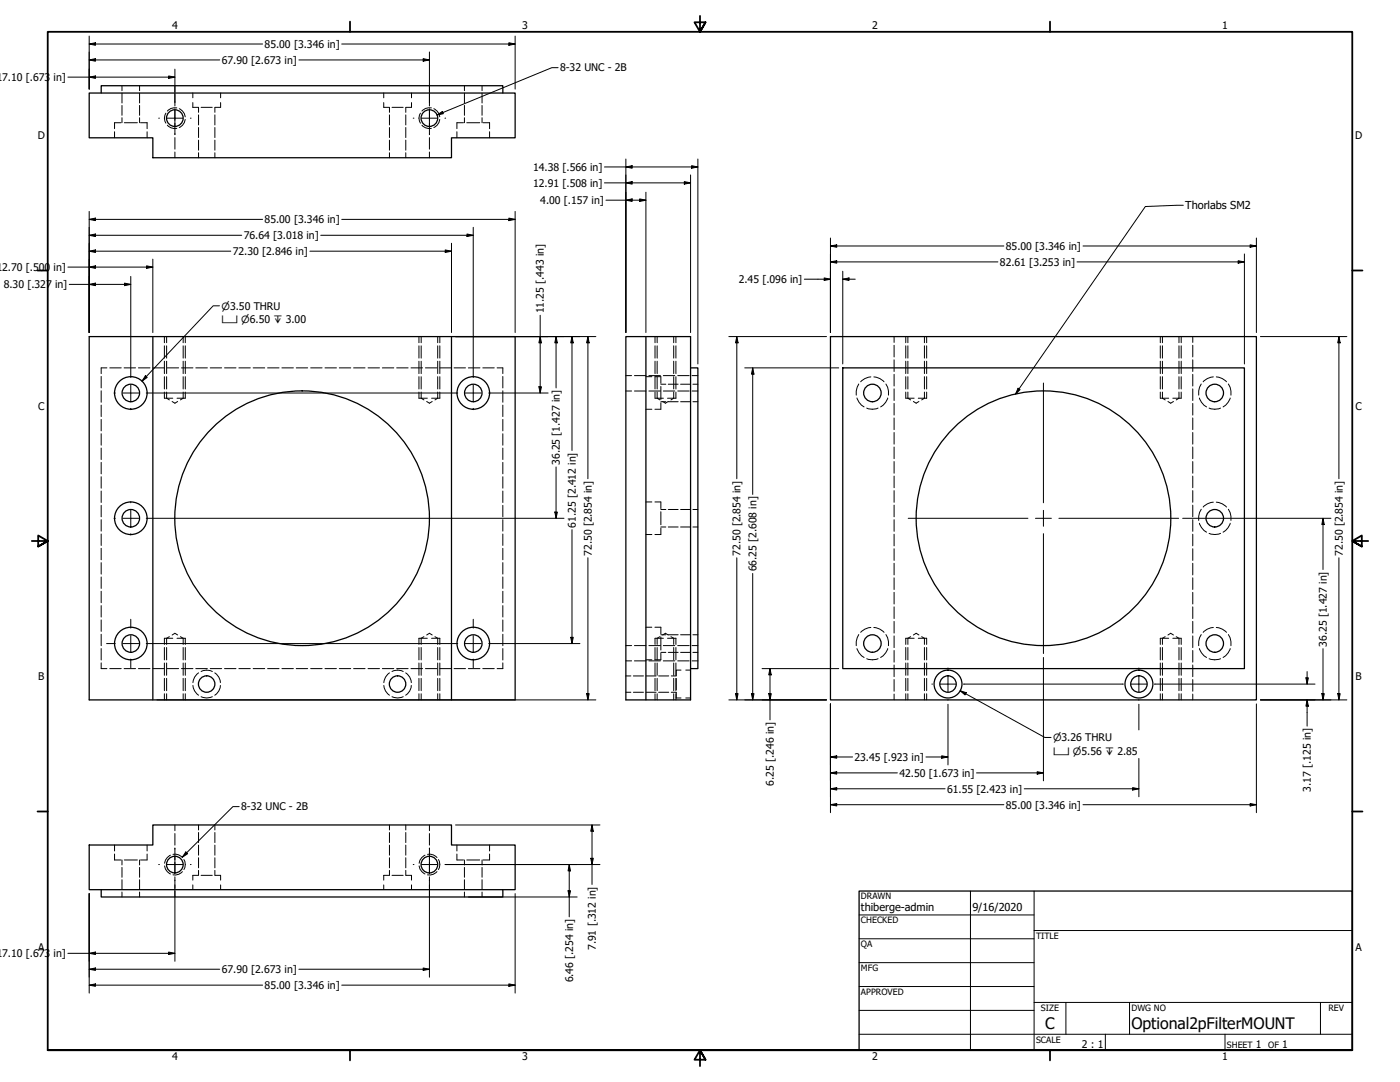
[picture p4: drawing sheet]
<svg xmlns="http://www.w3.org/2000/svg" width="559mm" height="432mm" viewBox="0 0 559 432" stroke-linecap="round" stroke-linejoin="round" font-family="sans-serif">
<!-- layer: Hidden (ANSI) -->
<g fill="none" stroke="#000" stroke-width=".4">
<path d="M48.7 34.2v2M48.7 37.2v3.9M55.7 34.2v2M55.7 37.2v3.9M69.8 34.2v2.3M69.8 37.7v4.6M77 37.1v1.9M88.1 37.1v1.9M153.2 37.1v1.9M164.3 37.1v1.9M171.4 34.2v2.3M171.4 37.7v4.6"/>
<path d="M185.4 34.2v2M185.4 37.2v3.9M192.4 34.2v2M192.4 37.2v3.9M45.7 52.6v2.4M48.3 49h-2.6v2.4M48.7 42.1v3.9M48.7 47v2M49.6 49h5.2M55.7 42.1v3.9M55.7 47v2M56.1 49h2.6v2.4"/>
<path d="M58.7 52.6v2.4M69.8 43.4v4.6M69.8 49.2v4.6M69.8 54.9v4.6M77 40.9v1.9h2.2M79.2 42.8v2M79.2 45.8v4.1M79.2 50.9v4M79.2 55.9v4M80.3 42.8h4.4M85.8 45.8v4.1M85.8 50.9v4"/>
<path d="M85.8 55.9v4M88.1 40.9v1.9h-2.2l-.1 2M153.2 40.9v1.9h2.2M155.4 42.8v2M155.4 45.8v4.1M155.4 50.9v4M155.4 55.9v4M156.5 42.8h4.4M162 42.8v2M162 45.8v4.1M162 50.9v4M162 55.9v4"/>
<path d="M164.3 40.9v1.9h-2.2M171.4 43.4v4.6M171.4 49.2v4.6M171.4 54.9v4.6M182.4 52.6v2.4M185 49h-2.6v2.4M185.4 42.1v3.9M185.4 47v2M186.3 49h5.2M192.4 42.1v3.9M192.4 47v2M192.8 49h2.6v2.4"/>
<path d="M195.4 52.6v2.4M69.8 60.7v2.2M79.2 61v1.9M85.8 61v1.9M155.4 61v1.9M162 61v1.9M171.4 60.7v2.2M66.5 134.3v2.5M66.5 138v4.9M73.1 134.3v2.5M73.1 138v4.9M168.1 134.3v2.5"/>
<path d="M168.1 138v4.9M174.7 134.3v2.5M174.7 138v4.9M262.3 134.3v2.5M262.3 138v4.9M268.9 134.3v2.5M268.9 138v4.9M356.9 134.3v2.4M356.9 137.8v4.7M362.4 134.3v2.5M362.4 138v4.9M369 134.3v2.5"/>
<path d="M369 138v4.9M464 134.3v2.5M464 138v4.9M470.6 134.3v2.5M470.6 138v4.9M476.1 134.3v2.4M476.1 137.8v4.7M40.4 150.2v4.6M40.4 156v4.5M42.7 146.8h-2.3v2.3M43.8 146.8h4.6M49.5 146.8h4.6"/>
<path d="M55.2 146.8h4.7M61 146.8h4.6M65.6 158.9h3.4M66.5 144.1v5M66.5 150.3v4.9M66.5 156.5v2.4l1.1 .7M66.7 146.8h4.6M70.7 158.9h3.3M72.4 146.8h4.6M73.1 144.1v5M73.1 150.3v4.9M73.1 156.5v2.4l-1.1 .7"/>
<path d="M78.1 146.8h4.7M83.9 146.8h4.6M89.6 146.8h4.6M95.3 146.8h4.6M101 146.8h4.7M106.8 146.8h4.6M112.5 146.8h4.6M118.2 146.8h4.6M124 146.8h4.6M129.7 146.8h4.6M135.4 146.8h4.6M141.1 146.8h4.6"/>
<path d="M146.9 146.8h4.6M152.6 146.8h4.6M158.3 146.8h4.6M164 146.8h4.7M167.2 158.9h3.4M168.1 144.1v5M168.1 150.3v4.9M168.1 156.5v2.4l1.1 .7M169.8 146.8h4.6M172.3 158.9h3.3M174.7 144.1v5M174.7 150.3v4.9"/>
<path d="M174.7 156.5v2.4l-1.1 .7M175.5 146.8h4.6M181.2 146.8h4.6M186.9 146.8h4.7M192.7 146.8h4.6M198.4 146.8h2.3v2.3M200.7 150.2v4.6M200.7 156v4.5M249.8 156h2.3M253.2 156h4.7M257.8 150.3h2.4M259 156h4.6"/>
<path d="M261.4 150.3h2.4v2.7M261.5 158.9h3.3M262.3 144.1v5M262.3 150.3v4.9M262.3 156.5v2.4l1.1 .7M263.8 154.2v5.2M263.8 153.3h2M264.8 156h4.5M266.4 158.9h3.4M266.7 153.3h4M268.9 144.1v5M268.9 150.3v4.9"/>
<path d="M268.9 156.5v2.4l-1.1 .7M270.5 156h4.6M271.7 153.3h3.9M276.2 156h2.4M276.6 153.3h2M342.1 158.8a6 6 0 0 0 2.8 3.6M342.8 153.2a6.7 6.7 0 0 0-1 4.5M347.6 150.4a6 6 0 0 0-4.1 2M348.8 150.4a6 6 0 0 1 4 2M353.6 153.2a6.7 6.7 0 0 1 1 4.5M354.3 158.8a6 6 0 0 1-2.8 3.6M356.9 143.6v4.7"/>
<path d="M356.9 149.4v4.7M356.9 155.2v4.7M361.5 158.9h3.4M362.4 144.1v5M362.4 150.3v4.9M362.4 156.5v2.4l1.1 .7M366.5 158.9h3.4M369 144.1v5M369 150.3v4.9M369 156.5v2.4l-1.1 .7M463.1 158.9h3.4M464 144.1v5"/>
<path d="M464 150.3v4.9M464 156.5v2.4l1.1 .7M468.1 158.9h3.4M470.6 144.1v5M470.6 150.3v4.9M470.6 156.5v2.4l-1.1 .7M476.1 143.6v4.7M476.1 149.4v4.7M476.1 155.2v4.7M478.7 158.8a6 6 0 0 0 2.9 3.6M479.5 153.2a6.7 6.7 0 0 0-1 4.5M484.3 150.4a6 6 0 0 0-4.1 2"/>
<path d="M485.5 150.4a6 6 0 0 1 4 2M490.3 153.2a6.7 6.7 0 0 1 1 4.5M491 158.8a6 6 0 0 1-2.8 3.6M40.4 161.7v4.5M40.4 167.4v4.6M40.4 173.1v4.6M40.4 178.8v4.6M68.7 160.2l1.1 .7 1.1-.7M170.3 160.2l1.1 .7 1.1-.7M200.7 161.7v4.5M200.7 167.4v4.6M200.7 173.1v4.6"/>
<path d="M200.7 178.8v4.6M257.8 163.3h2.4M263.8 160.7v2.6h-2.4M263.8 160.3h2M264.5 160.2l1.1 .7 1.1-.7M266.7 160.3h4M271.7 160.3h3.9M276.6 160.3h2M345.9 162.9a5.7 5.7 0 0 0 4.6 0M356.9 161v4.7M356.9 166.8v4.6M356.9 172.6v4.6"/>
<path d="M356.9 178.4v4.6M364.6 160.2l1.1 .7 1.1-.7M466.2 160.2l1.1 .7 1.1-.7M476.1 161v4.7M476.1 166.8v4.6M476.1 172.6v4.6M476.1 178.4v4.6M482.6 162.9a5.8 5.8 0 0 0 4.6 0M40.4 184.5v4.6M40.4 190.2v4.6M40.4 196v4.5M200.7 184.5v4.6"/>
<path d="M200.7 190.2v4.6M200.7 196v4.5M356.9 184.2v4.6M356.9 190v4.6M356.9 195.8v4.6M476.1 184.2v4.6M476.1 190v4.6M476.1 195.8v4.6M40.4 201.7v4.5M40.4 207.4v4.6M40.4 213.1v4.6M40.4 218.8v4.6"/>
<path d="M200.7 201.7v4.5M200.7 207.4v4.6M200.7 213.1v4.6M200.7 218.8v4.6M257.8 213.3h2.4M257.8 200.3h2.4M261.4 200.3h2.4v2.6M263.8 204.2v5.2M263.8 210.7v2.6h-2.4M263.8 210.3h2M263.8 203.3h2M266.7 210.3h4"/>
<path d="M266.7 203.3h4M271.7 210.3h3.9M271.7 203.3h3.9M276.6 210.3h2M276.6 203.3h2M356.9 201.6v4.6M356.9 207.4v4.6M356.9 213.2v4.6M356.9 219v4.6M476.1 201.6v4.6M476.1 207.4v4.6M476.1 213.2v4.6"/>
<path d="M476.1 219v4.6M478.7 208.8a6 6 0 0 0 2.9 3.6M479.5 203.2a6.7 6.7 0 0 0-1 4.5M482.6 212.9a5.8 5.8 0 0 0 4.6 0M484.3 200.4a6 6 0 0 0-4.1 2M485.5 200.4a6 6 0 0 1 4 2M490.3 203.2a6.7 6.7 0 0 1 1 4.5M491 208.8a6 6 0 0 1-2.8 3.6M40.4 224.5v4.6M40.4 230.3v4.5M40.4 236v4.5M200.7 224.5v4.6"/>
<path d="M200.7 230.3v4.5M200.7 236v4.5M356.9 224.8v4.6M356.9 230.6v4.6M356.9 236.4v4.6M476.1 224.8v4.6M476.1 230.6v4.6M476.1 236.4v4.6M40.4 241.7v4.6M40.4 247.4v4.6M40.4 253.1v4.6M40.4 258.8v4.6"/>
<path d="M65.6 254.7h3.4M66.5 258.4v5M67.6 254.1l-1.1 .6v2.5M68.7 253.4l1.1-.7 1.1 .7M70.7 254.7h3.3M72 254.1l1.1 .6v2.5M73.1 258.4v5M167.2 254.7h3.4M168.1 258.4v5M169.2 254.1l-1.1 .6v2.5M170.3 253.4l1.1-.7 1.1 .7M172.3 254.7h3.3"/>
<path d="M173.6 254.1l1.1 .6v2.5M174.7 258.4v5M200.7 241.7v4.6M200.7 247.4v4.6M200.7 253.1v4.6M200.7 258.8v4.6M249.8 257.6h2.3M253.2 257.6h4.7M257.8 250.3h2.4M259 257.6h4.6M261.4 250.3h2.4v2.6M261.5 254.7h3.3"/>
<path d="M262.3 258.4v5M263.4 254.1l-1.1 .6v2.5M263.8 254.2v5.2M263.8 253.3h2M264.5 253.4l1.1-.7 1.1 .7M264.8 257.6h4.5M266.4 254.7h3.4M266.7 253.3h4M267.8 254.1l1.1 .6v2.5M268.9 258.4v5M270.5 257.6h4.6M271.7 253.3h3.9"/>
<path d="M276.2 257.6h2.4M276.6 253.3h2M342.1 258.8a6 6 0 0 0 2.8 3.6M342.8 253.2a6.7 6.7 0 0 0-1 4.5M347.6 250.4a6 6 0 0 0-4.1 1.9M348.8 250.4a6 6 0 0 1 4 1.9M353.6 253.2a6.7 6.7 0 0 1 1 4.5M354.3 258.8a6 6 0 0 1-2.8 3.6M356.9 242.2v4.6M356.9 248v4.6M356.9 253.8v4.6M356.9 259.6v4.6"/>
<path d="M361.5 254.7h3.4M362.4 258.4v5M363.5 254.1l-1.1 .6v2.5M364.6 253.4l1.1-.7 1.1 .7M366.5 254.7h3.4M367.9 254.1l1.1 .6v2.5M369 258.4v5M463.1 254.7h3.4M464 258.4v5M465.1 254.1l-1.1 .6v2.5M466.2 253.4l1.1-.7 1.1 .7M468.1 254.7h3.4"/>
<path d="M469.5 254.1l1.1 .6v2.5M470.6 258.4v5M476.1 242.2v4.6M476.1 248v4.6M476.1 253.8v4.6M476.1 259.6v4.6M478.7 258.8a6 6 0 0 0 2.9 3.6M479.5 253.2a6.7 6.7 0 0 0-1 4.5M484.3 250.4a6 6 0 0 0-4.1 1.9M485.5 250.4a6 6 0 0 1 4 1.9M490.3 253.2a6.7 6.7 0 0 1 1 4.5M491 258.8a6 6 0 0 1-2.8 3.6"/>
<path d="M40.4 264.5v2.3h2.3M43.8 266.8h4.6M49.5 266.8h4.6M55.2 266.8h4.7M61 266.8h4.6M66.5 264.6v4.9M66.5 270.7v4.9M66.5 276.9v2.4M66.7 266.8h4.6M72.4 266.8h4.6M73.1 264.6v4.9M73.1 270.7v4.9"/>
<path d="M73.1 276.9v2.4M77 273.6a5.2 5.2 0 0 0 2.2 3.9M78.1 266.8h4.7M79.2 268.5a5.2 5.2 0 0 0-2.2 3.9M80.3 268a4.8 4.8 0 0 1 4.5 0M80.3 278a5.2 5.2 0 0 0 4.5 0M83.9 266.8h4.6M85.7 268.5a4.9 4.9 0 0 1 2.3 3.9M88 273.6a4.9 4.9 0 0 1-2.3 3.9M89.6 266.8h4.6M95.3 266.8h4.6M101 266.8h4.7"/>
<path d="M106.8 266.8h4.6M112.5 266.8h4.6M118.2 266.8h4.6M124 266.8h4.6M129.7 266.8h4.6M135.4 266.8h4.6M141.1 266.8h4.6M146.9 266.8h4.6M152.6 266.8h4.6M153.2 273.6a5.2 5.2 0 0 0 2.2 3.9M155.4 268.5a5.2 5.2 0 0 0-2.2 3.9M156.5 268a4.8 4.8 0 0 1 4.5 0"/>
<path d="M156.5 278a5.2 5.2 0 0 0 4.5 0M158.3 266.8h4.6M161.9 268.5a4.9 4.9 0 0 1 2.3 3.9M164 266.8h4.7M164.2 273.6a4.9 4.9 0 0 1-2.3 3.9M168.1 264.6v4.9M168.1 270.7v4.9M168.1 276.9v2.4M169.8 266.8h4.6M174.7 264.6v4.9M174.7 270.7v4.9M174.7 276.9v2.4"/>
<path d="M175.5 266.8h4.6M181.2 266.8h4.6M186.9 266.8h4.7M192.7 266.8h4.6M200.7 264.5v2.3h-2.3M249.8 269.7h2M249.8 276.3h2M252.8 269.7h4M252.8 276.3h4M257.8 263.3h2.4M257.9 269.7h4M257.9 276.3h4"/>
<path d="M262.3 264.6v4.9M262.3 270.7v4.9M262.3 276.9v2.4M262.9 269.7h4M262.9 276.3h4M263.8 260.7v2.6h-2.4M263.8 260.3h2M266.7 260.3h4M267.9 276.3h2v2.3h1.9M267.9 269.7h2M268.9 264.6v4.9M268.9 270.7v4.9"/>
<path d="M268.9 276.9v2.4M269.9 270.8v4.4M271.7 260.3h3.9M271.8 267.4h-1.9v2.3M273.7 267.4h1.9M273.7 278.6h1.9M276.6 260.3h2M345.9 262.9a6.3 6.3 0 0 0 4.6 0M356.9 265.4v4.6M356.9 271.2v4.6M356.9 277v2.3M362.4 264.6v4.9"/>
<path d="M362.4 270.7v4.9M362.4 276.9v2.4M369 264.6v4.9M369 270.7v4.9M369 276.9v2.4M464 264.6v4.9M464 270.7v4.9M464 276.9v2.4M470.6 264.6v4.9M470.6 270.7v4.9M470.6 276.9v2.4M476.1 265.4v4.6"/>
<path d="M476.1 271.2v4.6M476.1 277v2.3M482.6 262.9a6.4 6.4 0 0 0 4.6 0M45.7 337.2v2.4M58.7 337.2v2.4M69.8 329.2v2.3M69.8 332.7v4.6M69.8 338.4v4.6M79.2 329.2v2M79.2 332.2v4.1M79.2 337.3v4M85.8 329.2v2"/>
<path d="M85.8 332.2v4.1M85.8 337.3v4M155.4 329.2v2M155.4 332.2v4.1M155.4 337.3v4M162 329.2v2M162 332.2v4.1M162 337.3v4M171.4 329.2v2.3M171.4 332.7v4.6M171.4 338.4v4.6M182.4 337.2v2.4"/>
<path d="M195.4 337.2v2.4M45.7 340.8v2.4h2.6M48.7 343.2v2M48.7 346.2v3.9M48.7 351.1v3.9M48.7 356v2M49.6 343.2h5.2M55.7 343.2v2M55.7 346.2v3.9M55.7 351.1v3.9M55.7 356v2M58.7 340.8v2.4h-2.6"/>
<path d="M69.8 344.2v4.5M69.8 349.9v4.6M69.8 355.6v2.4M77 353.1v1.9M79.2 349.3h-2.2v1.9M79.2 342.3v4M79.2 347.3v2M80.3 349.3h4.4M85.8 347.3l.1 2h2.2v1.9M85.8 342.3v4M88.1 353.1v1.9M153.2 353.1v1.9"/>
<path d="M155.4 349.3h-2.2v1.9M155.4 342.3v4M155.4 347.3v2M156.5 349.3h4.4M162 342.3v4M162 347.3v2M162.1 349.3h2.2v1.9M164.3 353.1v1.9M171.4 344.2v4.5M171.4 349.9v4.6M171.4 355.6v2.4M182.4 340.8v2.4h2.6"/>
<path d="M185.4 343.2v2M185.4 346.2v3.9M185.4 351.1v3.9M185.4 356v2M186.3 343.2h5.2M192.4 343.2v2M192.4 346.2v3.9M192.4 351.1v3.9M192.4 356v2M195.4 340.8v2.4h-2.6"/>
</g>
<!-- layer: Hidden Narrow (ANSI) -->
<g fill="none" stroke="#000" stroke-width=".4">
<path d="M66.2 45.2a3.6 3.6 0 0 0 0 3.9M66.8 50a3.9 3.9 0 0 0 3.8 1.2M70.6 43.1a3.9 3.9 0 0 0-3.8 1.2M71.5 43.4a4 4 0 0 1 2.4 3.2M73.9 47.7a3.8 3.8 0 0 1-2.4 3.2M167.8 45.2a3.6 3.6 0 0 0 0 3.9M168.4 50a3.9 3.9 0 0 0 3.8 1.2M172.2 43.1a3.9 3.9 0 0 0-3.8 1.2M173.1 43.4a4 4 0 0 1 2.4 3.2M175.5 47.7a3.8 3.8 0 0 1-2.4 3.2M65.6 134.3v2.5M65.6 138v4.9"/>
<path d="M74 134.3v2.5M74 138v4.9M167.2 134.3v2.5M167.2 138v4.9M175.6 134.3v2.5M175.6 138v4.9M261.5 134.3v2.5M261.5 138v4.9M269.8 134.3v2.5M269.8 138v4.9M361.5 134.3v2.5M361.5 138v4.9"/>
<path d="M369.9 134.3v2.5M369.9 138v4.9M463.1 134.3v2.5M463.1 138v4.9M471.5 134.3v2.5M471.5 138v4.9M65.6 144.1v5M65.6 150.3v4.9M65.6 156.5v2.4M74 144.1v5M74 150.3v4.9M74 156.5v2.4"/>
<path d="M167.2 144.1v5M167.2 150.3v4.9M167.2 156.5v2.4M175.6 144.1v5M175.6 150.3v4.9M175.6 156.5v2.4M249.8 149.9h2.3M253.2 149.9h4.7M259 149.9h4.6M261.5 144.1v5M261.5 150.3v4.9M261.5 156.5v2.4"/>
<path d="M264.8 149.9h4.5M269.8 144.1v5M269.8 150.3v4.9M269.8 156.5v2.4M270.5 149.9h4.6M276.2 149.9h2.4M361.5 144.1v5M361.5 150.3v4.9M361.5 156.5v2.4M369.9 144.1v5M369.9 150.3v4.9M369.9 156.5v2.4"/>
<path d="M463.1 144.1v5M463.1 150.3v4.9M463.1 156.5v2.4M471.5 144.1v5M471.5 150.3v4.9M471.5 156.5v2.4M65.6 254.7v2.5M65.6 258.4v5M74 254.7v2.5M74 258.4v5M167.2 254.7v2.5M167.2 258.4v5"/>
<path d="M175.6 254.7v2.5M175.6 258.4v5M261.5 254.7v2.5M261.5 258.4v5M269.8 254.7v2.5M269.8 258.4v5M361.5 254.7v2.5M361.5 258.4v5M369.9 254.7v2.5M369.9 258.4v5M463.1 254.7v2.5M463.1 258.4v5"/>
<path d="M471.5 254.7v2.5M471.5 258.4v5M65.6 264.6v4.9M65.6 270.7v4.9M65.6 276.9v2.4M74 264.6v4.9M74 270.7v4.9M74 276.9v2.4M167.2 264.6v4.9M167.2 270.7v4.9M167.2 276.9v2.4M175.6 264.6v4.9"/>
<path d="M175.6 270.7v4.9M175.6 276.9v2.4M249.8 263.7h2.3M253.2 263.7h4.7M259 263.7h4.6M261.5 264.6v4.9M261.5 270.7v4.9M261.5 276.9v2.4M264.8 263.7h4.5M269.8 264.6v4.9M269.8 270.7v4.9M269.8 276.9v2.4"/>
<path d="M270.5 263.7h4.6M276.2 263.7h2.4M361.5 264.6v4.9M361.5 270.7v4.9M361.5 276.9v2.4M369.9 264.6v4.9M369.9 270.7v4.9M369.9 276.9v2.4M463.1 264.6v4.9M463.1 270.7v4.9M463.1 276.9v2.4M471.5 264.6v4.9"/>
<path d="M471.5 270.7v4.9M471.5 276.9v2.4M65.7 345.6a3.9 3.9 0 0 0 2.3 3.2M68 341.3a4.1 4.1 0 0 0-2.3 3.2M69 341a3.9 3.9 0 0 1 3.8 1.2M72.8 347.9a3.9 3.9 0 0 1-3.8 1.2M73.4 343a3.9 3.9 0 0 1 0 4M167.3 345.6a3.9 3.9 0 0 0 2.3 3.2M169.6 341.3a4.1 4.1 0 0 0-2.3 3.2M170.6 341a3.9 3.9 0 0 1 3.8 1.2M174.4 347.9a3.9 3.9 0 0 1-3.8 1.2M175 343a3.9 3.9 0 0 1 0 4"/>
</g>
<!-- layer: Visible (ANSI) -->
<g fill="none" stroke="#000" stroke-width=".51">
<path d="M35.6 37.1h170v17.9h-25.4v7.9h-119.2v-7.9h-25.4zM40.4 37.1v-2.9h160.3v2.9M35.6 134.3h170v145h-170zM61 134.3v145M180.2 134.3v145M249.8 134.3h25.8v145h-25.8zM257.8 134.3v145M331.5 134.3h170v145h-170zM275.6 146.8h3v120h-3M336.4 146.8h160.3v120h-160.3zM35.6 337.2h25.4v-8h119.2v8h25.4v17.8h-170zM40.4 355v3h160.3v-3"/>
<circle cx="69.8" cy="47.1" r="3.3"/>
<circle cx="171.4" cy="47.1" r="3.3"/>
<circle cx="52.2" cy="156.8" r="3.5"/>
<circle cx="52.2" cy="156.8" r="6.5"/>
<circle cx="188.9" cy="156.8" r="3.5"/>
<circle cx="188.9" cy="156.8" r="6.5"/>
<circle cx="348.2" cy="156.8" r="3.5"/>
<circle cx="484.9" cy="156.8" r="3.5"/>
<circle cx="52.2" cy="206.8" r="3.5"/>
<circle cx="52.2" cy="206.8" r="6.5"/>
<circle cx="120.6" cy="206.8" r="50.8"/>
<circle cx="416.5" cy="206.8" r="50.8"/>
<circle cx="484.9" cy="206.8" r="3.5"/>
<circle cx="52.2" cy="256.8" r="3.5"/>
<circle cx="52.2" cy="256.8" r="6.5"/>
<circle cx="188.9" cy="256.8" r="3.5"/>
<circle cx="188.9" cy="256.8" r="6.5"/>
<circle cx="348.2" cy="256.8" r="3.5"/>
<circle cx="484.9" cy="256.8" r="3.5"/>
<circle cx="82.5" cy="273" r="3.3"/>
<circle cx="158.7" cy="273" r="3.3"/>
<circle cx="378.4" cy="273" r="5.6"/>
<circle cx="378.4" cy="273" r="3.3"/>
<circle cx="454.6" cy="273" r="5.6"/>
<circle cx="454.6" cy="273" r="3.3"/>
<circle cx="69.8" cy="345" r="3.3"/>
<circle cx="171.4" cy="345" r="3.3"/>
</g>
<!-- layer: Border (ANSI) -->
<g fill="none" stroke="#000" stroke-width=".72">
<path d="M139.7 8.6v4.1M279.4 6.3v6.4l-2.2-3.8h4.4l-2.2 3.8 2.2-3.8M419.1 8.6v4.1M15 107.9h4M539.8 107.9h4M12.7 215.9h6.3l-3.8-2.2v4.4l3.8-2.2-3.8 2.2M546.1 215.9h-6.3l3.8-2.2v4.4l-3.8-2.2 3.8 2.2M15 323.8h4M539.8 323.8h4M19 419.1v-406.4h520.8v406.4h-520.8h520.8M139.7 419.1v4.1M419.1 419.1v4.1"/>
<path d="M281.6 422.9l-2.2-3.8 2.2 3.8h-4.4l2.2-3.8v6.3"/>
</g>
<!-- layer: Title (ANSI) -->
<g fill="none" stroke="#000" stroke-width=".4">
<path d="M387.3 355.6v63.5M412.7 355.6v63.5M342.9 365.1h69.8M342.9 374.6h69.8M412.7 371.3h127.1M342.9 384.2h69.8M342.9 393.7h69.8M342.9 412.7h196.9M342.9 403.2h69.8M412.7 400h127.1M425.4 400v12.7M441.2 412.7v6.4"/>
<path d="M450.8 400v12.7M488.9 412.7v6.4M527 400v12.7"/>
</g>
<path d="M342.9 355.6h196.9v63.5h-196.9z" fill="none" stroke="#000" stroke-width=".51"/>
<!-- layer: Center Mark (ANSI) -->
<g fill="none" stroke="#000" stroke-width=".4">
<path d="M63.3 47.2h.3M66.6 47.2h6.4M69.8 40.7v.3M69.8 44v6.3M69.8 53.3v.3M76 47.2h.3M164.9 47.2h.3M168.2 47.2h6.4M171.4 40.7v.3M171.4 44v6.3M171.4 53.3v.3M177.6 47.2h.3"/>
<path d="M45.5 156.8h.5M49 156.8h6.4M52.2 150.2v.5M52.2 153.7v6.3M58.4 156.8h.5M182.2 156.8h.5M185.7 156.8h6.4M188.9 150.2v.5M188.9 153.7v6.3M195.1 156.8h.5M416.5 152.9v47.8M52.2 163v.5"/>
<path d="M188.9 163v.5M45.5 206.8h.5M49 206.8h6.4M52.2 200.2v.5M52.2 203.7v6.3M52.2 213v.5M58.4 206.8h.5M362.5 206.8h47.8M413.3 206.8h6.4M416.5 203.7v6.3M416.5 213v47.8M422.7 206.8h47.8"/>
<path d="M42.5 256.8h3.5M49 256.8h6.4M52.2 247.1v3.6M52.2 253.7v6.3M58.4 256.8h3.5M179.2 256.8h3.5M185.7 256.8h6.4M188.9 247.1v3.6M188.9 253.7v6.3M195.1 256.8h3.5M52.2 263v3.5M188.9 263v3.5"/>
<path d="M371.9 273h.3M375.2 273h6.4M378.4 266.6v.2M378.4 269.8v6.4M378.4 279.1v.3M384.6 273h.2M448.1 273h.3M451.4 273h6.4M454.6 266.6v.2M454.6 269.8v6.4M454.6 279.1v.3M460.8 273h.2"/>
<path d="M69.8 338.5v.4M171.4 338.5v.4M63.3 345h.3M66.6 345h6.4M69.8 341.8v6.4M69.8 351.2v.3M76 345h.3M164.9 345h.3M168.2 345h6.4M171.4 341.8v6.4M171.4 351.2v.3M177.6 345h.3"/>
</g>
<!-- layer: Dimension (ANSI) -->
<g fill="none" stroke="#000" stroke-width=".4">
<path d="M35.6 17.6l2.5-.5v1zM35.6 14.4v21.2M35.6 17.6h69.2M136.4 17.6h69.2M203.1 17.1l2.5 .5-2.5 .5zM205.6 14.4v21.2M27.1 30.8h42.7M35.6 30.8l2.5-.5v1zM35.6 23.9l2.5-.5v1zM35.6 23.9h52.1M67.3 30.3l2.5 .5-2.5 .5zM69.8 27.6v13.1"/>
<path d="M119.3 23.9h52.1M168.9 23.4l2.5 .5-2.5 .5zM171.4 20.7v20M241.3 73h34.3M241.3 66.6h37.3M241.9 79.9h15.9M249.8 79.9l2.5-.5v1zM249.8 73l2.5-.5v1zM249.8 66.6l2.5-.5v1zM249.8 63.5v69.2M255.3 79.4l2.5 .5-2.5 .5zM257.8 76.7v56"/>
<path d="M273.1 72.5l2.5 .5-2.5 .5zM275.6 69.8v62.9M276.1 66.1l2.5 .5-2.5 .5zM278.6 63.5v81.7M35.6 93.9l2.5-.5v1zM35.6 87.5l2.5-.5v1.1zM35.6 84.4v48.3M35.6 93.9h60.9M35.6 87.5h69.2M128 93.9h60.9M136.4 87.5h69.2M177.7 99.7l2.5 .5-2.5 .6z"/>
<path d="M180.2 97.1v35.6M186.4 93.4l2.5 .5-2.5 .5zM188.9 90.7v59.5M203.1 87l2.5 .5-2.5 .6zM205.6 84.4v48.3M331.5 98.2l2.5-.5v1zM331.5 95v37.7M331.5 98.2h69.2M432.3 98.2h69.2M499 97.7l2.5 .5-2.5 .5zM501.5 95v37.7M27.1 106.6h33.9"/>
<path d="M27.6 113.5h24.6M35.6 113.5l2.5-.5v1zM35.6 106.6l2.5-.5v1zM35.6 100.2l2.5-.5v1.1zM35.6 100.2h56.5M49.7 113l2.5 .5-2.5 .5zM52.2 110.3v39.9M58.5 106.1l2.5 .5-2.5 .5zM61 103.4v29.3M123.7 100.2h56.5M321.1 111.4h10.4M329 110.9l2.5 .5-2.5 .5z"/>
<path d="M331.5 104.5l2.5-.4v.9zM331.5 104.5h66.8M336.4 111.4l2.5-.5v1zM336.4 111.4h5M336.4 108.2v37M429.9 104.5h66.8M494.2 104.1l2.5 .4-2.5 .5zM496.7 101.3v43.9M181.8 134.3h56M215.6 134.3l.5 2.5h-1zM215.6 125.8v31M222 134.3l.5 2.5h-1.1z"/>
<path d="M222 134.3v20.5M228.3 134.3l.5 2.5h-1zM228.3 134.3v45.5M234.7 134.3l.5 2.5h-1.1zM234.7 134.3v56.8M290.9 134.3h39M294.1 134.3l.5 2.5h-1zM294.1 134.3v56.8M503.1 134.3h34.5M534.4 134.3l.5 2.5h-.9zM534.4 134.3v56.8M58.9 156.8h123.3"/>
<path d="M195.6 156.8h23.2M215.1 154.3h1l-.5 2.5zM297.3 146.8h37.5M300.4 146.8l.5 2.5h-1zM300.4 146.8v50.5M222 186.4v20.4M58.9 206.8h166.2M221.4 204.3h1.1l-.5 2.5zM228.3 211.4v45.4M472.1 206.8h59.1M528.1 206.8l.5 2.5h-1zM528.1 206.8v20.5"/>
<path d="M234.7 222.6v56.7M294.1 222.6v56.7M300.4 228.9v50.4M534.4 222.6v56.7M61.9 256.8h117.3M198.6 256.8h32.9M227.8 254.3h1l-.5 2.5zM528.1 258.9v20.4M62.6 279.3h175.2M234.1 276.8h1.1l-.5 2.5zM290.9 279.3h39M293.6 276.8h1l-.5 2.5z"/>
<path d="M299.9 276.8h1l-.5 2.5zM304.2 266.8h30.6M306.8 276.8h1l-.5 2.5zM307.3 266.8l.5 2.5h-1zM307.3 266.8v20.5M384.8 273h63.3M416.5 262.4v49.2M461 273h63.9M503.1 279.3h34.5M521.3 270.5h.9l-.5 2.5zM521.7 279.3l.5 2.5h-.9zM521.7 268v5"/>
<path d="M521.7 279.3v10.5M527.6 276.8h1l-.5 2.5zM534 276.8h.9l-.5 2.5zM331.5 280.9v43.4M378.4 281.1v24.2M454.6 281.1v10.2M501.5 280.9v43.4M331.5 302.1l2.5-.5v1zM331.5 308.4l2.5-.4v.9zM331.5 314.8l2.5-.5v1zM331.5 302.1h8.8M331.5 308.4h26.7"/>
<path d="M331.5 314.8h45.7M369.6 302.1h8.8M375.9 301.6l2.5 .5-2.5 .5zM389.8 308.4h26.7M408.8 314.8h45.8M414 308l2.5 .4-2.5 .5zM452.1 314.3l2.5 .5-2.5 .5zM454.6 302.7v15.3M181.8 329.2h57.7M236.3 329.2l.5 2.5h-1zM236.3 329.2v23.8M331.5 321.1l2.5-.4v.9z"/>
<path d="M331.5 321.1h69.2M432.3 321.1h69.2M499 320.7l2.5 .4-2.5 .5zM35.6 356.6v39.7M69.8 353.1v30.5M171.4 353.1v36.9M177.9 345h61.6M187 358h43.4M205.6 356.6v39.7M226.7 355.5h1l-.5 2.5zM227.2 345l.5 2.6h-1zM227.2 345v20.9"/>
<path d="M235.8 342.5h1l-.5 2.5zM67.3 379.9l2.5 .5-2.5 .5zM27.1 380.4h42.7M35.6 380.4l2.5-.5v1zM35.6 386.8l2.5-.5v1zM35.6 393.1l2.5-.5v1zM35.6 386.8h52.1M35.6 393.1h69.2M119.3 386.8h52.1M136.4 393.1h69.2M168.9 386.3l2.5 .5-2.5 .5zM203.1 392.6l2.5 .5-2.5 .5z"/>
</g>
<g fill="#000">
<path d="M35.6 17.6l2.5-.5v1z" fill-rule="evenodd"/>
<path d="M203.1 17.1l2.5 .5-2.5 .5z" fill-rule="evenodd"/>
<path d="M35.6 30.8l2.5-.5v1z" fill-rule="evenodd"/>
<path d="M35.6 23.9l2.5-.5v1z" fill-rule="evenodd"/>
<path d="M67.3 30.3l2.5 .5-2.5 .5z" fill-rule="evenodd"/>
<path d="M168.9 23.4l2.5 .5-2.5 .5z" fill-rule="evenodd"/>
<path d="M249.8 79.9l2.5-.5v1z" fill-rule="evenodd"/>
<path d="M249.8 73l2.5-.5v1z" fill-rule="evenodd"/>
<path d="M249.8 66.6l2.5-.5v1z" fill-rule="evenodd"/>
<path d="M273.1 72.5l2.5 .5-2.5 .5z" fill-rule="evenodd"/>
<path d="M276.1 66.1l2.5 .5-2.5 .5z" fill-rule="evenodd"/>
<path d="M35.6 100.2l2.5-.5v1.1z" fill-rule="evenodd"/>
<path d="M35.6 93.9l2.5-.5v1z" fill-rule="evenodd"/>
<path d="M35.6 87.5l2.5-.5v1.1z" fill-rule="evenodd"/>
<path d="M186.4 93.4l2.5 .5-2.5 .5z" fill-rule="evenodd"/>
<path d="M203.1 87l2.5 .5-2.5 .6z" fill-rule="evenodd"/>
<path d="M255.3 79.4l2.5 .5-2.5 .5z" fill-rule="evenodd"/>
<path d="M331.5 98.2l2.5-.5v1z" fill-rule="evenodd"/>
<path d="M499 97.7l2.5 .5-2.5 .5z" fill-rule="evenodd"/>
<path d="M35.6 113.5l2.5-.5v1z" fill-rule="evenodd"/>
<path d="M35.6 106.6l2.5-.5v1z" fill-rule="evenodd"/>
<path d="M49.7 113l2.5 .5-2.5 .5z" fill-rule="evenodd"/>
<path d="M58.5 106.1l2.5 .5-2.5 .5z" fill-rule="evenodd"/>
<path d="M177.7 99.7l2.5 .5-2.5 .6z" fill-rule="evenodd"/>
<path d="M329 110.9l2.5 .5-2.5 .5z" fill-rule="evenodd"/>
<path d="M331.5 104.5l2.5-.4v.9z" fill-rule="evenodd"/>
<path d="M336.4 111.4l2.5-.5v1z" fill-rule="evenodd"/>
<path d="M494.2 104.1l2.5 .4-2.5 .5z" fill-rule="evenodd"/>
<path d="M215.6 134.3l.5 2.5h-1z" fill-rule="evenodd"/>
<path d="M222 134.3l.5 2.5h-1.1z" fill-rule="evenodd"/>
<path d="M228.3 134.3l.5 2.5h-1z" fill-rule="evenodd"/>
<path d="M234.7 134.3l.5 2.5h-1.1z" fill-rule="evenodd"/>
<path d="M294.1 134.3l.5 2.5h-1z" fill-rule="evenodd"/>
<path d="M534.4 134.3l.5 2.5h-.9z" fill-rule="evenodd"/>
<path d="M215.1 154.3h1l-.5 2.5z" fill-rule="evenodd"/>
<path d="M300.4 146.8l.5 2.5h-1z" fill-rule="evenodd"/>
<path d="M221.4 204.3h1.1l-.5 2.5z" fill-rule="evenodd"/>
<path d="M528.1 206.8l.5 2.5h-1z" fill-rule="evenodd"/>
<path d="M227.8 254.3h1l-.5 2.5z" fill-rule="evenodd"/>
<path d="M234.1 276.8h1.1l-.5 2.5z" fill-rule="evenodd"/>
<path d="M293.6 276.8h1l-.5 2.5z" fill-rule="evenodd"/>
<path d="M299.9 276.8h1l-.5 2.5z" fill-rule="evenodd"/>
<path d="M306.8 276.8h1l-.5 2.5z" fill-rule="evenodd"/>
<path d="M307.3 266.8l.5 2.5h-1z" fill-rule="evenodd"/>
<path d="M521.3 270.5h.9l-.5 2.5z" fill-rule="evenodd"/>
<path d="M527.6 276.8h1l-.5 2.5z" fill-rule="evenodd"/>
<path d="M534 276.8h.9l-.5 2.5z" fill-rule="evenodd"/>
<path d="M521.7 279.3l.5 2.5h-.9z" fill-rule="evenodd"/>
<path d="M331.5 302.1l2.5-.5v1z" fill-rule="evenodd"/>
<path d="M331.5 308.4l2.5-.4v.9z" fill-rule="evenodd"/>
<path d="M331.5 314.8l2.5-.5v1z" fill-rule="evenodd"/>
<path d="M375.9 301.6l2.5 .5-2.5 .5z" fill-rule="evenodd"/>
<path d="M414 308l2.5 .4-2.5 .5z" fill-rule="evenodd"/>
<path d="M452.1 314.3l2.5 .5-2.5 .5z" fill-rule="evenodd"/>
<path d="M236.3 329.2l.5 2.5h-1z" fill-rule="evenodd"/>
<path d="M331.5 321.1l2.5-.4v.9z" fill-rule="evenodd"/>
<path d="M499 320.7l2.5 .4-2.5 .5z" fill-rule="evenodd"/>
<path d="M226.7 355.5h1l-.5 2.5z" fill-rule="evenodd"/>
<path d="M227.2 345l.5 2.6h-1z" fill-rule="evenodd"/>
<path d="M235.8 342.5h1l-.5 2.5z" fill-rule="evenodd"/>
<path d="M35.6 380.4l2.5-.5v1z" fill-rule="evenodd"/>
<path d="M35.6 386.8l2.5-.5v1z" fill-rule="evenodd"/>
<path d="M35.6 393.1l2.5-.5v1z" fill-rule="evenodd"/>
<path d="M67.3 379.9l2.5 .5-2.5 .5z" fill-rule="evenodd"/>
<path d="M168.9 386.3l2.5 .5-2.5 .5z" fill-rule="evenodd"/>
<path d="M203.1 392.6l2.5 .5-2.5 .5z" fill-rule="evenodd"/>
</g>
<!-- layer: Symbol (ANSI) -->
<path d="M222.8 27h-2.5l-45.8 18.9M174.5 45.9l2.1-1.4 .4 .9zM472.3 81.9l-15.1 .5-51.9 74.9M87.6 122h-2.5l-28.4 30.1M58 149.9l.8 .7-2.1 1.5zM406.4 154.9l.8 .6-1.9 1.8zM383.2 275.7l2.5 .7-.5 .9zM383.2 275.7l33.8 18.6h2.5M74.2 340l.7 .7-2.1 1.4zM95.5 321.9h-2.5l-20.2 20.2" fill="none" stroke="#000" stroke-width=".4"/>
<g fill="#000">
<path d="M174.5 45.9l2.1-1.4 .4 .9z" fill-rule="evenodd"/>
<path d="M58 149.9l.8 .7-2.1 1.5z" fill-rule="evenodd"/>
<path d="M406.4 154.9l.8 .6-1.9 1.8z" fill-rule="evenodd"/>
<path d="M383.2 275.7l2.5 .7-.5 .9z" fill-rule="evenodd"/>
<path d="M74.2 340l.7 .7-2.1 1.4z" fill-rule="evenodd"/>
</g>
<g font-size="6.3">
<text x="417.2" y="410.6">C</text>
<text x="451.6" y="410.7">Optional2pFilterMOUNT</text>
</g>
<g font-size="4.4">
<text x="473.1" y="83.5">Thorlabs SM2</text>
<text x="343.7" y="363.5">thiberge-admin</text>
<text x="388.1" y="363.7">9/16/2020</text>
</g>
<g font-size="4.2">
<text x="68.7" y="11.7">4</text>
<text x="208.4" y="11.7">3</text>
<text x="348.1" y="11.7">2</text>
<text x="487.8" y="11.7">1</text>
<text x="105.6" y="19.1">85.00 [3.346 in]</text>
<text x="88.5" y="25.4">67.90 [2.673 in]</text>
<text x="223.6" y="28.5">8-32 UNC - 2B</text>
<text x=".9" y="32.3">7.10 [.673</text>
<text x="21.4" y="32.3">in]</text>
<text x="15.1" y="55.5">D</text>
<text x="540.9" y="55.5">D</text>
<text x="212.8" y="68.2">14.38 [.566 in]</text>
<text x="212.8" y="74.5">12.91 [.508 in]</text>
<text x="215.6" y="81.4">4.00 [.157 in]</text>
<text x="105.6" y="89.1">85.00 [3.346 in]</text>
<text x="97.3" y="95.4">76.64 [3.018 in]</text>
<text x="92.9" y="101.8">72.30 [2.846 in]</text>
<text x="401.5" y="99.7">85.00 [3.346 in]</text>
<text x="399.1" y="106">82.61 [3.253 in]</text>
<text x=".9" y="108.1">2.70 [.500</text>
<text x="21.4" y="108.1">in]</text>
<text x="294.9" y="112.9">2.45 [.096 in]</text>
<text x="1.5" y="115">8.30 [.327 in]</text>
<text x="217.1" y="125" transform="rotate(-90 217.1 125)">11.25 [.443 in]</text>
<text x="15.2" y="163.4">C</text>
<text x="541" y="163.4">C</text>
<text x="223.5" y="185.5" transform="rotate(-90 223.5 185.5)">36.25 [1.427 in]</text>
<text x="229.8" y="210.6" transform="rotate(-90 229.8 210.6)">61.25 [2.412 in]</text>
<text x="236.2" y="221.8" transform="rotate(-90 236.2 221.8)">72.50 [2.854 in]</text>
<text x="295.6" y="221.8" transform="rotate(-90 295.6 221.8)">72.50 [2.854 in]</text>
<text x="535.9" y="221.8" transform="rotate(-90 535.9 221.8)">72.50 [2.854 in]</text>
<text x="302" y="228" transform="rotate(-90 302 228)">66.25 [2.608 in]</text>
<text x="529.6" y="258.1" transform="rotate(-90 529.6 258.1)">36.25 [1.427 in]</text>
<text x="15.3" y="271.4">B</text>
<text x="541.1" y="271.4">B</text>
<text x="341.1" y="303.6">23.45 [.923 in]</text>
<text x="359" y="310">42.50 [1.673 in]</text>
<text x="308.9" y="313.5" transform="rotate(-90 308.9 313.5)">6.25 [.246 in]</text>
<text x="378" y="316.3">61.55 [2.423 in]</text>
<text x="523.2" y="316" transform="rotate(-90 523.2 316)">3.17 [.125 in]</text>
<text x="96.3" y="323.4">8-32 UNC - 2B</text>
<text x="401.5" y="322.7">85.00 [3.346 in]</text>
<text x=".9" y="382">7.10 [.673</text>
<text x="15.2" y="379.3">A</text>
<text x="21.4" y="382">in]</text>
<text x="237.8" y="379.2" transform="rotate(-90 237.8 379.2)">7.91 [.312 in]</text>
<text x="541" y="379.3">A</text>
<text x="88.5" y="388.3">67.90 [2.673 in]</text>
<text x="105.6" y="394.7">85.00 [3.346 in]</text>
<text x="228.7" y="392.1" transform="rotate(-90 228.7 392.1)">6.46 [.254 in]</text>
<text x="431.8" y="418.3">2 : 1</text>
<text x="501.3" y="418.3">1</text>
<text x="511.8" y="418.3">1</text>
<text x="68.7" y="423.2">4</text>
<text x="208.4" y="423.2">3</text>
<text x="348.1" y="423.2">2</text>
<text x="487.8" y="423.2">1</text>
</g>
<g font-size="4">
<text x="88.4" y="123.6">⌀3.50 THRU</text>
<text x="88.4" y="128.9">⌴ ⌀6.50 ↧ 3.00</text>
<text x="420.3" y="295.8">⌀3.26 THRU</text>
<text x="420.3" y="301.2">⌴ ⌀5.56 ↧ 2.85</text>
</g>
<g font-size="3.5">
<text x="343.7" y="358.9">DRAWN</text>
<text x="343.7" y="368.5">CHECKED</text>
<text x="343.7" y="378">QA</text>
<text x="413.5" y="374.6">TITLE</text>
<text x="343.7" y="387.5">MFG</text>
<text x="343.7" y="397">APPROVED</text>
<text x="415.5" y="403.4">SIZE</text>
<text x="451.6" y="403.4">DWG NO</text>
<text x="530.3" y="403.4">REV</text>
<text x="413.5" y="416.1">SCALE</text>
<text x="489.7" y="418.3">SHEET</text>
<text x="506.2" y="418.3">OF</text>
</g>
</svg>
